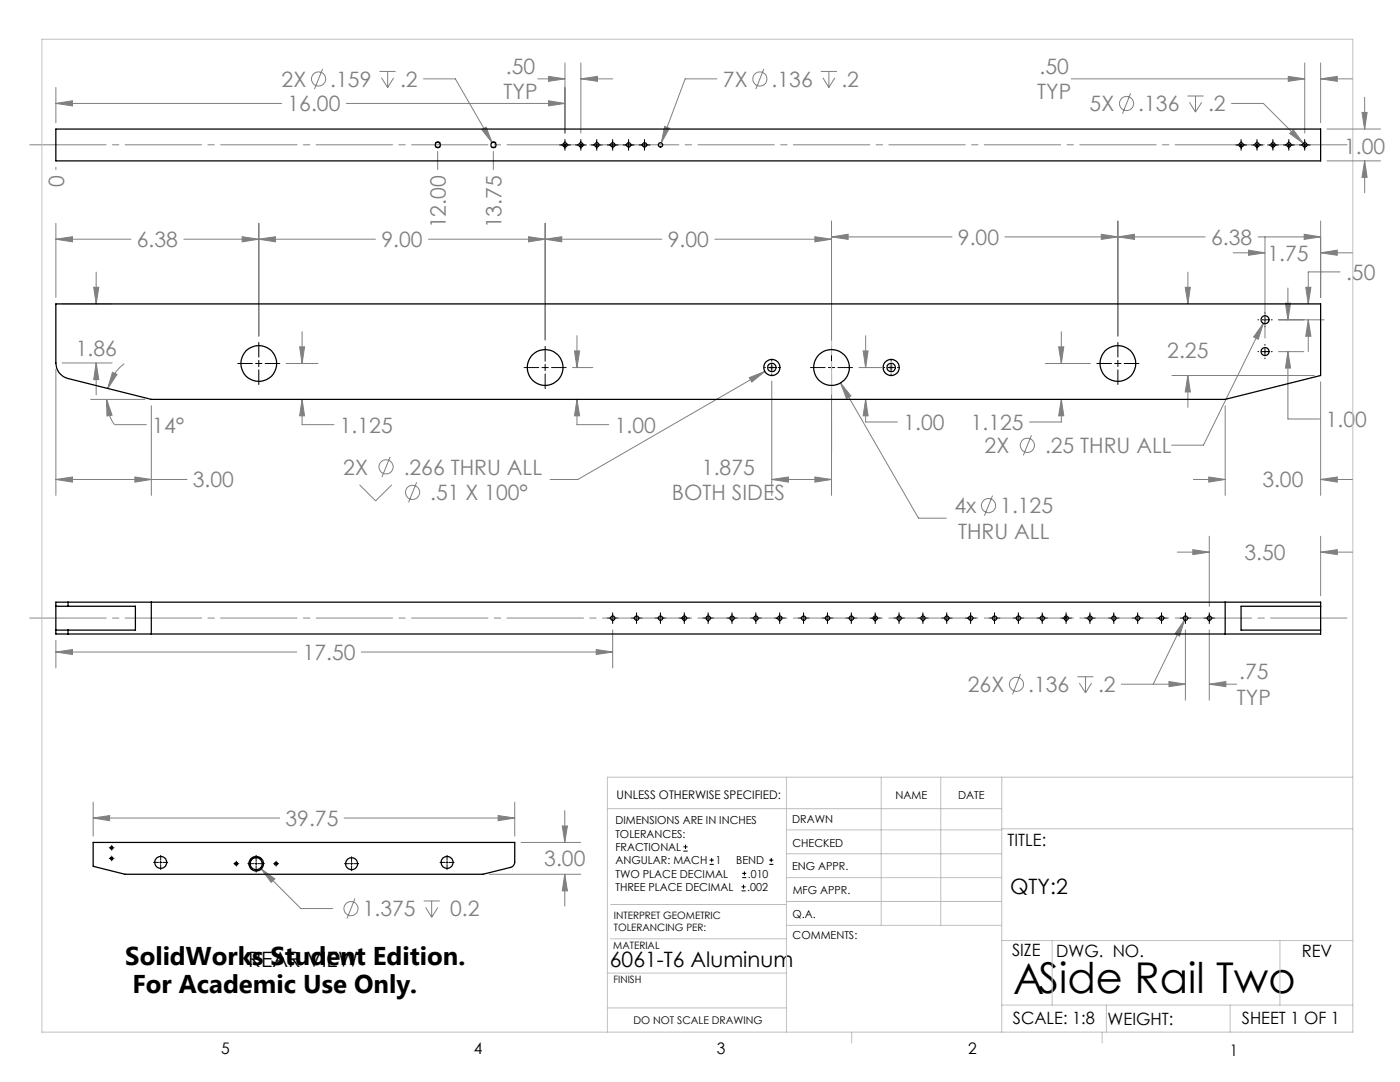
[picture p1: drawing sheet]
<svg xmlns="http://www.w3.org/2000/svg" width="279mm" height="216mm" viewBox="0 0 279 216" stroke-linecap="round" stroke-linejoin="round" font-family="sans-serif">
<g fill="none" stroke="#808080" stroke-width=".2">
<path d="M11.1 17.5v7M64.4 13.8l-1.6 4M75.7 14.3h3.3M76.1 15.5l1.3 2M77.4 14.3v3.2M78.6 15.5l-1.2 2M84.5 15.7h6.4l7.3 12.8M107.3 15.7h5.4M109.5 15.2l3.2 .5-3.2 .5zM112.7 12.6v14M115.9 15.7l3.3-.5v1zM115.9 15.7h6.4"/>
<path d="M115.9 12.6v14M143.1 15.7h-6.4l-4.7 12.8M152.4 13.8l-1.6 4M163.8 14.3h3.2M164.2 15.5l1.2 2M165.4 14.3v3.2M166.6 15.5l-1.2 2M213.8 15.7h46.6M225.6 18.6l-1.6 4.1M237 19.2h3.2M238.6 19.2v3.2M257.1 15.2l3.3 .5-3.3 .5z"/>
<path d="M260.4 12.6v14M263.6 15.7l3.3-.5v1zM263.6 12.6v11.9M263.6 15.7h6.3M272.3 19.4v6.4M11.1 33.4v.4M11.1 20.6l3.4-.5v1zM11.1 20.6h45.1M69.1 20.6h43.6M87.3 30.2v3.6M96.1 25.9l.9-.5 1.2 3.1zM98.5 30.2v3.6"/>
<path d="M109.5 20.1l3.2 .5-3.2 .5zM132.6 25.2l1 .4-1.6 2.9zM237.4 20.4l1.2 2M239.8 20.4l-1.2 2M245.8 20.6h6.3l8 8M257.4 26.6l.7-.7 2 2.7zM264.8 32.1h10.7M264.8 25.8h10.7M271.8 22.4h1l-.5 3.4zM272.3 32.1l.5 3.3h-1zM272.3 32.1v6.4M11.1 47.7l3.4-.5v1.1z"/>
<path d="M11.1 44.6v14.8M11.1 47.7h15M18.7 57.3h1l-.5 3.3zM19.2 54.3v6.3M36.7 47.7h38.2M48.3 47.2l3.3 .5-3.3 .6zM51.6 47.7l3.4-.5v1.1zM51.6 44.6v22.5M85.5 47.7h46.6M105.5 47.2l3.3 .5-3.3 .6zM108.8 47.7l3.3-.5v1.1zM108.8 44.6v23.2"/>
<path d="M142.7 47.7h23.2M162.6 47.2l3.3 .5-3.3 .6zM165.9 47.3l3.4-.6v1.1zM165.9 44.1v23.7M165.9 47.3h24.1M200.6 47.3h39.9M219.8 46.7l3.3 .6-3.3 .5zM223.1 47.3l3.3-.6v1.1zM223.1 44.1v23M236.5 57.3h1.1l-.5 3.3zM237.1 54.3v6.3M246.1 50.4h6.3"/>
<path d="M249.2 49.9l3.2 .5-3.2 .5zM251.1 47.3h12.5M252.4 47.3v20.2M257 57.5v6.3M260.3 46.7l3.3 .6-3.3 .5zM260.6 57.3h1l-.5 3.3zM263.6 50.4l3.3-.5v1zM263.6 44.1v15.3M263.6 50.4h6.3M267.4 54.3h-6.3v6.3M11.1 73.7v25.1M12.4 72.4h10"/>
<path d="M12.4 60.6h10M18.1 79.7h10.8M19.2 72.4l.5 3.3h-1zM19.2 72.4v6.4M21.3 79.7l1.1 3.1-1.1 .2zM21.3 79.7a8.5 8.5 0 0 0 1.6 5h6.3M22.4 74.3l1 .4-1.9 2.8zM24.8 72.6a9.1 9.1 0 0 0-3.3 4.9M57.1 72.5h6.4M59.8 69.2h1l-.5 3.3zM60.3 79.7l.5 3.3h-1zM60.3 79.7v5h6.3"/>
<path d="M60.3 66.2v6.3M114.3 73.3h4M114.7 70h1l-.6 3.3zM115.1 79.7l.6 3.3h-1zM115.1 79.7v5h6.4M115.1 67v6.3M149.5 75.4l3.1-1.3-2.6 2.1zM152.6 74.1l-37.3 21.6h-5.5M154 76.1v22.7M165.9 78.8v20M167.7 76.4l2.1 2.6-.9 .6zM167.7 76.4l15.6 27h5.5"/>
<path d="M171.4 73.3h4.5M172.3 70h.9l-.4 3.3zM172.8 79.7l.4 3.3h-.9zM172.8 79.7v4.5h6.3M172.8 67v6.3M208.6 72.5h9M211.3 69.2h1l-.5 3.3zM211.8 79.7l.5 3.3h-1zM211.8 79.7v4.5h-6.3M211.8 66.2v6.3M233.9 74.9h28.4M237.1 74.9l.5 3.3h-1.1z"/>
<path d="M237.1 74.9v6.4M252.1 64.5l-1 3.2-.9-.5zM252.1 64.5l-11.9 24.3h-6.4M255.2 70.2h5M255.2 63.8h9.1M256.5 60.5h1.1l-.6 3.3zM257 70.2l.6 3.2h-1.1zM257 70.2v13.4h6.4M261.1 63.8l.5 3.3h-1zM261.1 63.8v6.4M263.6 76.2v22.6M11.1 95.7l3.4-.5v1z"/>
<path d="M11.1 95.7h26.2M26.9 95.2l3.3 .5-3.3 .5zM30.2 81v17.8M71.8 96.7l3.2 3.2 3.2-3.2M77.9 91.2l-1.7 4M83.1 96.2l-1.6 4.1M154 95.7l3.3-.5v1zM154 95.7h11.9M154 95.7h.1M162.6 95.2l3.3 .5-3.3 .5zM198.1 98.9l-1.6 4M205.8 86.9l-1.6 4"/>
<path d="M238.2 95.7h6.3M241.2 95.2l3.3 .5-3.3 .5zM244.5 81v17.8M263.6 95.7l3.3-.5v1zM263.6 95.7h6.3M235 110.2h6.3M238.1 109.7l3.2 .5-3.2 .5zM241.3 107v14M263.6 110.2l3.3-.5v1zM263.6 107v11.9M263.6 110.2h6.3M11.1 130.1l3.4-.5v1z"/>
<path d="M11.1 127.8v5.5M11.1 130.1h48.1M72.1 130.1h50.2M119 129.6l3.3 .5-3.3 .5zM122.3 125.7v7.6M203.7 134.5l-1.6 4.1M215 135h3.2M215.4 136.3l1.2 2M216.6 135v3.3M217.8 136.3l-1.2 2M230.2 136.5h6.4M233.3 136l3.3 .5-3.3 .5z"/>
<path d="M236.4 123.7l-1 3.2-.9-.4zM236.4 123.7l-6.2 12.8h-6.4M236.6 125.7v14M241.3 136.5l3.4-.5v1zM241.3 125.7v14M241.3 136.5h5.5M18.6 163.2l3.3-.5v1.1zM18.6 160.1v6.7M18.6 163.2h37.2M52.1 173.4l2.8 2-.8 .7zM52.1 173.4l7.9 7.9h6.4M68.7 163.2h34"/>
<path d="M70.8 179.3l-1.5 4M84.6 179.8h3.2M86.1 179.8v3.2M97.6 174.4h18.3M99.4 162.7l3.3 .5-3.3 .6zM102.7 160.1v6.7M104 168.1h11.9M112.2 164.8h1l-.5 3.3zM112.7 174.4l.5 3.4h-1zM112.7 161.7v6.4M112.7 174.4v6.4M84.9 181.1l1.2 1.9"/>
<path d="M87.4 181.1l-1.3 1.9"/>
<circle cx="63.6" cy="15.8" r="1.42"/>
<circle cx="151.6" cy="15.8" r="1.42"/>
<circle cx="224.8" cy="20.6" r="1.41"/>
<circle cx="77" cy="93.2" r="1.42"/>
<circle cx="82.3" cy="98.2" r="1.42"/>
<circle cx="205" cy="88.9" r="1.42"/>
<circle cx="197.3" cy="100.9" r="1.42"/>
<circle cx="202.9" cy="136.5" r="1.4"/>
<circle cx="70" cy="181.3" r="1.4"/>
</g>
<g fill="none" stroke="#000" stroke-width=".2">
<path d="M111.7 28.9h2.1M112.7 27.8v2.2M114.9 28.9h2.1M115.9 27.8v2.2M118 28.9h2.2M119.1 27.8v2.2M121.2 28.9h2.2M122.3 27.8v2.2M124.4 28.9h2.1M125.4 27.8v2.2M127.6 28.9h2.1M128.6 27.8v2.2"/>
<path d="M246.6 28.9h2.2M247.7 27.8v2.2M249.8 28.9h2.2M250.9 27.8v2.2M253 28.9h2.1M254 27.8v2.2M256.2 28.9h2.1M257.2 27.8v2.2M259.3 28.9h2.2M260.4 27.8v2.2M47.4 72.5h3M51 72.5h1.3"/>
<path d="M51.6 68.3v3M51.6 71.9v1.3M51.6 73.8v2.9M52.9 72.5h2.9M104.6 73.3h2.9M108.2 73.3h1.2M108.8 69.1v3M108.8 72.7v1.3M108.8 74.6v2.9M110.1 73.3h2.9M152.5 73.3h.3M153.4 73.3h1.3"/>
<path d="M154 71.9v.2M154 72.7v1.3M154 74.6v.2M155.3 73.3h.2M161.7 73.3h3M165.3 73.3h1.3M165.9 69.1v3M165.9 72.7v1.3M165.9 74.6v2.9M167.2 73.3h2.9M176.4 73.3h.2M177.2 73.3h1.3"/>
<path d="M177.8 71.9v.2M177.8 72.7v1.3M177.8 74.6v.2M179.1 73.3h.2M218.9 72.5h2.9M222.5 72.5h1.2M223.1 68.3v3M223.1 71.9v1.3M223.1 73.8v2.9M224.4 72.5h2.9M251 70.2h.2M251 63.8h.2"/>
<path d="M251.8 70.2h1.3M251.8 63.8h1.3M252.4 62.4v.1M252.4 63.2v1.3M252.4 65.1v.1M252.4 68.7v.2M252.4 69.5v1.3M252.4 71.4v.2M253.7 70.2h.2M253.7 63.8h.2M121.2 123.3h2.2M122.3 122.3v2.1"/>
<path d="M126 123.3h2.1M127 122.3v2.1M130.7 123.3h2.2M131.8 122.3v2.1M135.5 123.3h2.2M136.6 122.3v2.1M140.3 123.3h2.1M141.3 122.3v2.1M145 123.3h2.2M146.1 122.3v2.1M149.8 123.3h2.1M150.8 122.3v2.1"/>
<path d="M154.6 123.3h2.1M155.6 122.3v2.1M159.3 123.3h2.2M160.4 122.3v2.1M164.1 123.3h2.1M165.1 122.3v2.1M168.8 123.3h2.2M169.9 122.3v2.1M173.6 123.3h2.2M174.7 122.3v2.1M178.4 123.3h2.1M179.4 122.3v2.1"/>
<path d="M183.1 123.3h2.2M184.2 122.3v2.1M187.9 123.3h2.1M188.9 122.3v2.1M192.7 123.3h2.1M193.7 122.3v2.1M197.4 123.3h2.2M198.5 122.3v2.1M202.2 123.3h2.1M203.2 122.3v2.1M206.9 123.3h2.2M208 122.3v2.1"/>
<path d="M211.7 123.3h2.2M212.8 122.3v2.1M216.5 123.3h2.1M217.5 122.3v2.1M221.2 123.3h2.2M222.3 122.3v2.1M226 123.3h2.1M227 122.3v2.1M230.8 123.3h2.1M231.8 122.3v2.1M235.5 123.3h2.2M236.6 122.3v2.1"/>
<path d="M240.3 123.3h2.1M241.3 122.3v2.1M21.8 171.3h.1M21.8 169.2h.1M22.1 171.3h.4M22.1 169.2h.4M22.3 168.7h.1M22.3 168.9v.5M22.3 169.6v.1M22.3 170.8v.1M22.3 171.1v.4M22.3 171.7v.1"/>
<path d="M22.7 171.3h.1M22.7 169.2h.1M30.7 172.1h.9M31.9 172.1h.4M32.1 170.7v1M32.1 171.9v.4M32.1 172.5v1M32.5 172.1h1M46.7 172.3h.1M47 172.3h.4M47.2 171.8v.1M47.2 172.1v.4"/>
<path d="M47.2 172.8h.1M47.6 172.3h.1M49.5 172.3h1.2M50.9 172.3h.4M51.1 170.7v1.2M51.1 172.1v.4M51.1 172.8v1.2M51.5 172.3h1.3M54.6 172.3h.1M54.9 172.3h.4M55.1 171.8v.1M55.1 172.1v.4"/>
<path d="M55.1 172.8h.1M55.5 172.3h.1M68.8 172.3h.9M70 172.3h.4M70.2 171v.9M70.2 172.1v.4M70.2 172.8v.9M70.6 172.3h1M87.8 172.1h1M89 172.1h.4M89.2 170.7v1M89.2 171.9v.4"/>
<path d="M89.2 172.5v1M89.6 172.1h1M136.4 169.8h.8M136.4 169h.8M136.8 168.6v.8M141.6 172.5h.9M141.6 171.6h.9M142 171.2v.8M148 177.8h.8M148 177h.8M148.1 175.1h.8M148.1 174.3h.8"/>
<path d="M148.4 176.5v.8M148.6 173.9v.8M153.5 172.5h.8M153.5 171.6h.8M153.9 171.2v.8"/>
</g>
<g fill="none" stroke="#c0c0c0" stroke-width=".2">
<path d="M8.4 7.8h261.6v198.2h-261.6zM153.5 73.3h1.1M153.7 73l.7 .7M154 72.8v1M154.4 73l-.7 .7M177.3 73.3h1.1M177.5 73l.7 .7M177.8 72.8v1M178.2 73l-.7 .7M157 155.1v50.9M175.9 155.1v29.5M187.7 155.1v29.5"/>
<path d="M199.9 155.1v50.9M270 155.1h-148.8v50.9M121.2 161.4h78.7M157 170.4h42.9M157 165.6h42.9M157 175.1h42.9M157 179.9h42.9M199.9 165.4h70.1M121.2 194.2h35.8M121.8 187.3h35.2M121.8 180.5h35.2M157 184.6h42.9"/>
<path d="M199.9 187.7h70.1M210 187.7v12.9M255.4 187.7v12.9M121.2 201.1h35.8M170 206v2.1M199.9 200.6h70.1M220 206v2.1M220.8 200.6v5.4M245.5 200.6v5.4"/>
</g>
<path d="M87.4 29.5a.6 .6 0 0 1-.6-.9 .6 .6 0 0 1 1.1-.1 .6 .6 0 0 1-.4 1h-.1M98.5 29.5a.6 .6 0 0 1-.5-.9 .6 .6 0 0 1 1-.1 .6 .6 0 0 1-.4 1h-.1" fill="none" stroke="#000" stroke-width=".2" stroke-dasharray="1.3 .6" stroke-dashoffset=".6" stroke-linecap="butt"/>
<path d="M269.9 28.9h-265.1M4.8 123.3h265.1" fill="none" stroke="#808080" stroke-width=".2" stroke-dasharray="15.2 1.3 1.3 1.3" stroke-dashoffset="-1.1"/>
<path d="M166 73.3v17.4" fill="none" stroke="#c0c0c0" stroke-width=".2" stroke-dasharray="15.2 1.3 1.3 1.3" stroke-dashoffset="8.5"/>
<path d="M166 90.7v-35.9" fill="none" stroke="#c0c0c0" stroke-width=".2" stroke-dasharray="15.2 1.3 1.3 1.3" stroke-dashoffset="-.8"/>
<path d="M167.7 76.4l1.2 3.2 .9-.6zM154 95.7l3.3-.5v1zM162.6 95.2l3.3 .5-3.3 .5zM223.1 47.3l3.3-.6v1.1zM260.3 46.7l3.3 .6-3.3 .5zM249.2 49.9l3.2 .5-3.2 .5zM263.6 50.4l3.3-.5v1zM108.8 47.7l3.3-.5v1.1zM162.6 47.2l3.3 .5-3.3 .6zM51.6 47.7l3.4-.5v1.1zM105.5 47.2l3.3 .5-3.3 .6zM165.9 47.3l3.4-.6v1.1zM219.8 46.7l3.3 .6-3.3 .5zM149.5 75.4l.5 .8 2.6-2.1zM252.1 64.5l-1.9 2.7 .9 .5zM48.3 47.2l3.3 .5-3.3 .6zM11.1 47.7l3.4-.5v1.1zM172.3 70h.9l-.4 3.3zM172.8 79.7l.4 3.3h-.9zM59.8 69.2h1l-.5 3.3zM60.3 79.7l.5 3.3h-1zM211.3 69.2h1l-.5 3.3zM211.8 79.7l.5 3.3h-1zM257 70.2l.6 3.2h-1.1zM256.5 60.5h1.1l-.6 3.3zM26.9 95.2l3.3 .5-3.3 .5zM11.1 95.7l3.4-.5v1zM22.4 74.3l1 .4-1.9 2.8zM21.3 79.7l1.1 3.1-1.1 .2zM19.2 72.4l.5 3.3h-1zM18.7 57.3h1l-.5 3.3zM237.1 74.9l.5 3.3h-1.1zM236.5 57.3h1.1l-.5 3.3zM241.2 95.2l3.3 .5-3.3 .5zM263.6 95.7l3.3-.5v1zM114.7 70h1l-.6 3.3zM115.1 79.7l.6 3.3h-1zM261.1 63.8l.5 3.3h-1zM260.6 57.3h1l-.5 3.3zM52.1 173.4l2 2.7 .8-.7zM18.6 163.2l3.3-.5v1.1zM99.4 162.7l3.3 .5-3.3 .6zM112.7 174.4l.5 3.4h-1zM112.2 164.8h1l-.5 3.3zM272.3 32.1l.5 3.3h-1zM271.8 22.4h1l-.5 3.4zM257.1 15.2l3.3 .5-3.3 .5zM263.6 15.7l3.3-.5v1zM257.4 26.6l2.7 2-2-2.7zM109.5 20.1l3.2 .5-3.2 .5zM11.1 20.6l3.4-.5v1zM115.9 15.7l3.3-.5v1zM109.5 15.2l3.2 .5-3.2 .5zM132.6 25.2l-.6 3.3 1.6-2.9zM96.1 25.9l2.1 2.6-1.2-3.1zM238.1 109.7l3.2 .5-3.2 .5zM263.6 110.2l3.3-.5v1zM241.3 136.5l3.4-.5v1zM233.3 136l3.3 .5-3.3 .5zM236.4 123.7l-1.9 2.8 .9 .4zM119 129.6l3.3 .5-3.3 .5zM11.1 130.1l3.4-.5v1z" fill="#808080"/>
<g fill="none" stroke="#000" stroke-width=".25">
<path d="M11.1 25.8h252.5v6.3h-252.5zM11.1 60.6h252.5v14.3l-19.1 4.8h-214.3l-16.6-4.2a3.2 3.2 0 0 1-2.5-3.1zM11.1 125.7h2.5M11.1 121h2.5M13.6 120.2h-2.5v6.3h2.5M13.6 120.2h250v6.3h-250M13.6 121h13.4v4.7h-13.4M13.6 120.2v.8M13.6 125.7v.8M30.2 120.2v6.3M244.5 120.2v6.3M263.6 121h-15.9v4.7h15.9"/>
<path d="M18.6 168.1h84.1v3.9a1.16 1.16 0 0 1-.8 1.1l-5.5 1.3h-71.5l-6.3-1.5z"/>
<circle cx="87.4" cy="28.9" r=".52"/>
<circle cx="98.5" cy="28.9" r=".52"/>
<circle cx="112.8" cy="28.9" r=".43"/>
<circle cx="115.9" cy="28.9" r=".43"/>
<circle cx="119.1" cy="28.9" r=".43"/>
<circle cx="122.3" cy="28.9" r=".43"/>
<circle cx="125.5" cy="28.9" r=".43"/>
<circle cx="128.6" cy="28.9" r=".43"/>
<circle cx="131.8" cy="28.9" r=".43"/>
<circle cx="247.7" cy="28.9" r=".43"/>
<circle cx="250.9" cy="28.9" r=".43"/>
<circle cx="254.1" cy="28.9" r=".43"/>
<circle cx="257.2" cy="28.9" r=".43"/>
<circle cx="260.4" cy="28.9" r=".43"/>
<circle cx="51.6" cy="72.5" r="3.6"/>
<circle cx="108.8" cy="73.3" r="3.6"/>
<circle cx="154" cy="73.3" r=".84"/>
<circle cx="154" cy="73.3" r="1.6"/>
<circle cx="165.9" cy="73.3" r="3.6"/>
<circle cx="177.8" cy="73.3" r=".84"/>
<circle cx="177.9" cy="73.3" r="1.6"/>
<circle cx="223.1" cy="72.5" r="3.6"/>
<circle cx="252.5" cy="63.8" r=".8"/>
<circle cx="252.5" cy="70.1" r=".8"/>
<circle cx="122.3" cy="123.4" r=".43"/>
<circle cx="127.1" cy="123.4" r=".43"/>
<circle cx="131.8" cy="123.4" r=".43"/>
<circle cx="136.6" cy="123.4" r=".43"/>
<circle cx="141.3" cy="123.4" r=".43"/>
<circle cx="146.1" cy="123.4" r=".43"/>
<circle cx="150.9" cy="123.4" r=".43"/>
<circle cx="155.6" cy="123.4" r=".43"/>
<circle cx="160.4" cy="123.4" r=".43"/>
<circle cx="165.2" cy="123.4" r=".43"/>
<circle cx="169.9" cy="123.4" r=".43"/>
<circle cx="174.7" cy="123.4" r=".43"/>
<circle cx="179.4" cy="123.4" r=".43"/>
<circle cx="184.2" cy="123.4" r=".43"/>
<circle cx="189" cy="123.4" r=".43"/>
<circle cx="193.7" cy="123.4" r=".43"/>
<circle cx="198.5" cy="123.4" r=".43"/>
<circle cx="203.3" cy="123.4" r=".43"/>
<circle cx="208" cy="123.4" r=".43"/>
<circle cx="212.8" cy="123.4" r=".43"/>
<circle cx="217.5" cy="123.4" r=".43"/>
<circle cx="222.3" cy="123.4" r=".43"/>
<circle cx="227.1" cy="123.4" r=".43"/>
<circle cx="231.8" cy="123.4" r=".43"/>
<circle cx="236.6" cy="123.4" r=".43"/>
<circle cx="241.4" cy="123.4" r=".43"/>
<circle cx="22.3" cy="169.2" r=".26"/>
<circle cx="22.3" cy="171.3" r=".26"/>
<circle cx="32.1" cy="172.1" r="1.19"/>
<circle cx="47.2" cy="172.3" r=".28"/>
<circle cx="51.1" cy="172.3" r="1.45"/>
<circle cx="51.1" cy="172.3" r="1.2"/>
<circle cx="55.1" cy="172.3" r=".28"/>
<circle cx="70.2" cy="172.3" r="1.2"/>
<circle cx="89.2" cy="172.1" r="1.19"/>
</g>
<text font-size="8.5" x="202.2" y="198.3">ASide Rail Two</text>
<g font-size="5.1">
<text x="25" y="192.5">SolidWorks Student Edition.</text>
<text x="26.4" y="198.1">For Academic Use Only.</text>
</g>
<g font-size="4.2" fill="#808080">
<text x="56.2" y="17.3">2X</text>
<text x="65.9" y="17.3">.159</text>
<text x="79.8" y="17.3">.2</text>
<text x="101" y="14.8">.50</text>
<text x="144.3" y="17.3">7X</text>
<text x="154" y="17.3">.136</text>
<text x="167.9" y="17.3">.2</text>
<text x="207.5" y="14.8">.50</text>
<text x="57.4" y="22.2">16.00</text>
<text x="100.5" y="19.8">TYP</text>
<text x="207" y="19.8">TYP</text>
<text x="217.5" y="22.2">5X</text>
<text x="227.2" y="22.2">.136</text>
<text x="241.1" y="22.2">.2</text>
<text x="268.2" y="30.7">1.00</text>
<text x="12.8" y="37.3" transform="rotate(-90 12.8 37.3)">0</text>
<text x="89" y="45.6" transform="rotate(-90 89 45.6)">12.00</text>
<text x="100.1" y="45.6" transform="rotate(-90 100.1 45.6)">13.75</text>
<text x="27.3" y="49.3">6.38</text>
<text x="76.1" y="49.3">9.00</text>
<text x="133.3" y="49.3">9.00</text>
<text x="191.2" y="48.8">9.00</text>
<text x="241.7" y="48.8">6.38</text>
<text x="253" y="52">1.75</text>
<text x="268.6" y="55.8">.50</text>
<text x="15.1" y="71">1.86</text>
<text x="233" y="71.5">2.25</text>
<text x="30.4" y="86.3">14°</text>
<text x="67.8" y="86.3">1.125</text>
<text x="122.7" y="86.3">1.00</text>
<text x="180.3" y="85.8">1.00</text>
<text x="193.7" y="85.8">1.125</text>
<text x="264.6" y="85.2">1.00</text>
<text x="68.5" y="94.7">2X</text>
<text x="80.6" y="94.7">.266 THRU ALL</text>
<text x="140.1" y="94.7">1.875</text>
<text x="196.5" y="90.4">2X</text>
<text x="208.6" y="90.4">.25 THRU ALL</text>
<text x="38.5" y="97.3">3.00</text>
<text x="85.9" y="99.8">.51 X 100°</text>
<text x="134.1" y="99.8">BOTH SIDES</text>
<text x="251.9" y="97.3">3.00</text>
<text x="190.5" y="102.4">4x</text>
<text x="191.2" y="107.5">THRU ALL</text>
<text x="199.6" y="102.4">1.125</text>
<text x="248.4" y="111.8">3.50</text>
<text x="60.4" y="131.7">17.50</text>
<text x="247.3" y="135.6">.75</text>
<text x="193.2" y="138.1">26X</text>
<text x="205.2" y="138.1">.136</text>
<text x="219.1" y="138.1">.2</text>
<text x="246.8" y="140.6">TYP</text>
<text x="57" y="164.8">39.75</text>
<text x="108.6" y="172.9">3.00</text>
<text x="72.4" y="182.8">1.375</text>
<text x="89.8" y="182.8">0.2</text>
</g>
<g font-size="4.2">
<text x="201.6" y="178.5">QTY:2</text>
<text x="49.5" y="193">REAR VIEW</text>
<text x="121.7" y="193">6061-T6 Aluminum</text>
</g>
<g font-size="3.4">
<text x="201.1" y="168.8">TITLE:</text>
<text x="202" y="190.8">SIZE</text>
<text x="210.8" y="190.9">DWG. NO.</text>
<text x="259.8" y="191">REV</text>
<text x="202.1" y="204.4">SCALE: 1:8</text>
<text x="221" y="204.5">WEIGHT:</text>
<text x="247.8" y="204.4">SHEET 1 OF 1</text>
</g>
<g font-size="3.2">
<text x="44.2" y="210.4">5</text>
<text x="94.6" y="210.3">4</text>
<text x="143.1" y="210.4">3</text>
<text x="193.2" y="210.3">2</text>
<text x="245.4" y="210.6">1</text>
</g>
<text font-size="2.4" x="123.1" y="159.4">UNLESS OTHERWISE SPECIFIED:</text>
<g font-size="2.2">
<text x="178.7" y="159.4">NAME</text>
<text x="191.2" y="159.4">DATE</text>
<text x="122.8" y="164.5">DIMENSIONS ARE IN INCHES</text>
<text x="122.8" y="167.1">TOLERANCES:</text>
<text x="158.1" y="164.2">DRAWN</text>
<text x="122.8" y="169.8">FRACTIONAL</text>
<text x="122.8" y="172.5">ANGULAR: MACH</text>
<text x="142.8" y="172.5">1</text>
<text x="146.9" y="172.5">BEND</text>
<text x="158.1" y="173.7">ENG APPR.</text>
<text x="158.2" y="169.1">CHECKED</text>
<text x="122.8" y="177.8">THREE PLACE DECIMAL</text>
<text x="122.8" y="175.1">TWO PLACE DECIMAL</text>
<text x="149.1" y="177.8">.002</text>
<text x="149.3" y="175.1">.010</text>
<text x="158.2" y="178.4">MFG APPR.</text>
<text x="158.2" y="183.2">Q.A.</text>
<text x="158.2" y="187.4">COMMENTS:</text>
</g>
<text font-size="2.1" x="126.4" y="204.3">DO NOT SCALE DRAWING</text>
<g font-size="2">
<text x="122.5" y="183.3">INTERPRET GEOMETRIC</text>
<text x="122.5" y="185.9">TOLERANCING PER:</text>
<text x="122.4" y="189.4">MATERIAL</text>
<text x="122.4" y="196.2">FINISH</text>
</g>
</svg>
